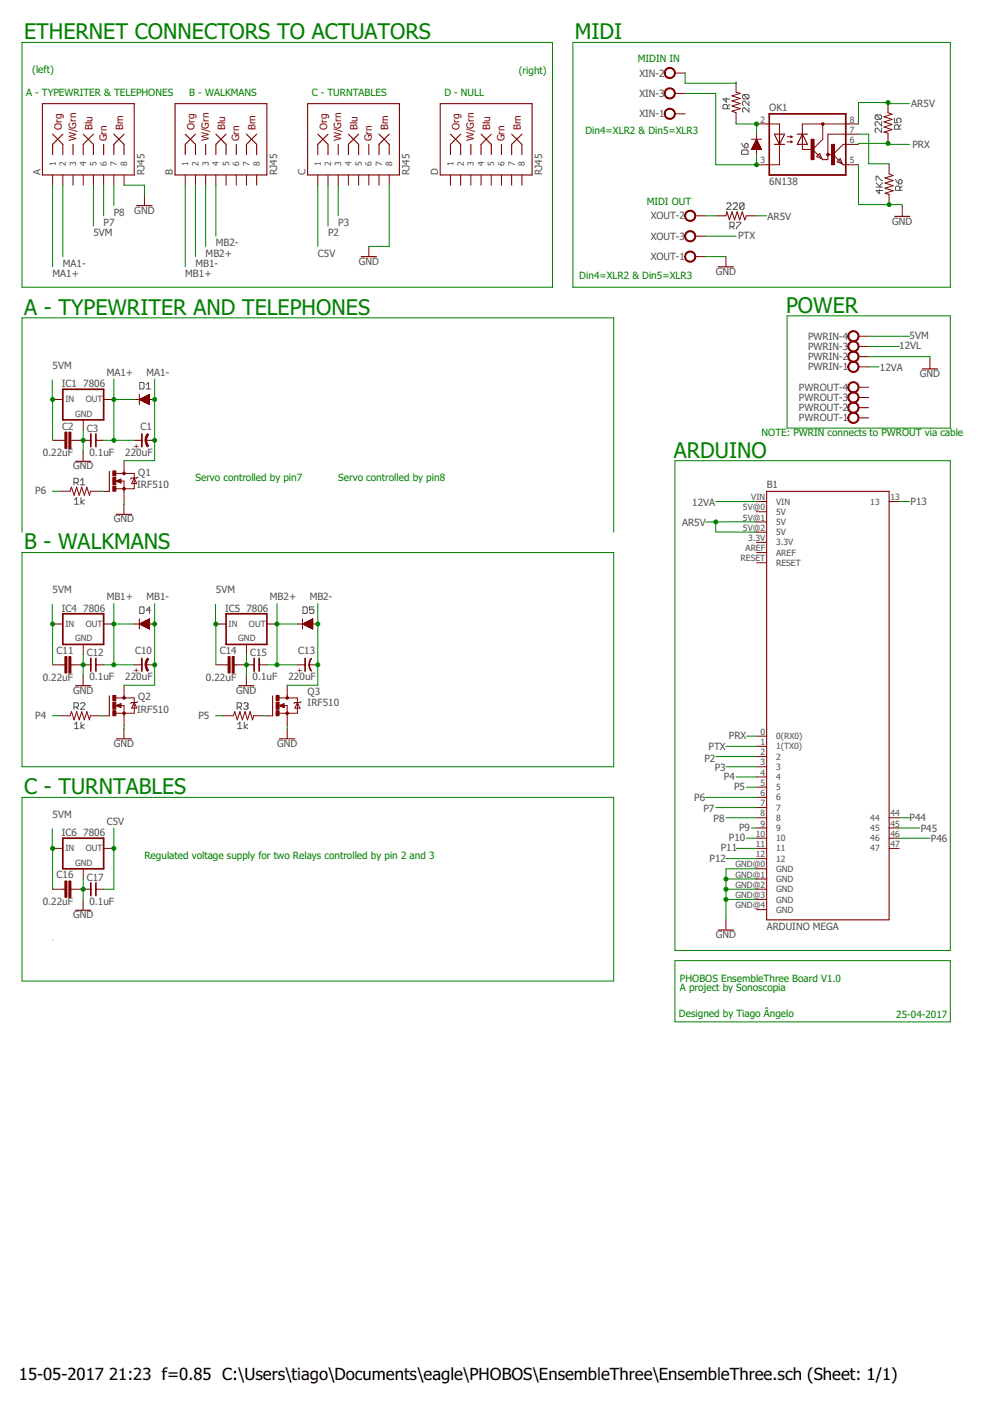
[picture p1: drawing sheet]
<svg xmlns="http://www.w3.org/2000/svg" width="210mm" height="297mm" viewBox="0 0 210 297" stroke-linecap="round" stroke-linejoin="round" font-family="sans-serif">
<g fill="none" stroke="#505050" stroke-width=".21">
<path d="M153.7 20.7v.9l-.7-.7h1.4M153.9 23v-.7l-.2-.2h-.5l-.2 .2v.7h1.4M154.4 22.1l-.5 .5M156.9 30.3l.7 1M157.1 31.7h1l.2 .3v.6h-1.4v-.6zM157.3 20h.9l.3 .2v.5l-.3 .2M157.3 20l-.2 .2v.5l.2 .2h.9M157.3 20l.9 .9M157.6 30.6l.5-.3 .2 .3v.4l-.2 .3h-.5zM158.5 21.4v.9l-.9-.9-.5 .2v.5l.2 .2M158.5 22.8v.9l-.9-.9-.5 .2v.5l.2 .2M185.4 39.6h1.4"/>
<path d="M185.4 38.7l.9 .9M185.4 38.2v-.9h.2l.9 .9h.3M185.4 24.3h.9l.2 .3v.4l-.2 .3M185.4 24.3l-.2 .3v.4l.2 .3h.9M185.4 24.3l.9 1M186.5 25.7v.9l-.9-.9-.4 .3v.4l.2 .2M186.5 27.1v.9l-.9-.9-.4 .2v.5l.2 .2M186.8 38.7l-.7 .7M189.3 25v1h.6l-.2-.5 .2-.5h.5l.2 .3v.4l-.2 .3M189.5 38l.7 .9M190.2 38.2l.2-.2 .5 .2v.5l-.3 .2h-.4zM190.2 27.3v-.7l-.3-.2h-.4l-.2 .2v.7h1.3"/>
<path d="M190.6 26.4l-.4 .5M190.9 39.4l-.5 .4M153.7 43.2l.3-.3h.4l.3 .3v.2l-1 .9h1M154.4 47.9h.7l.2-.2v-.5l-.2-.2h-.7v1.4M154.9 47.9l.4 .5M155.1 43.2l.3-.3h.4l.2 .3v.2l-.9 .9h.9M155.8 47h.9v.2l-.9 1v.2M157.4 43.2v.9l-.2 .2h-.5l-.2-.2M157.4 43.2l-.2-.3h-.5l-.2 .3v.9M157.4 43.2l-.9 .9M186.1 40.1v.9l-.7-.7h1.4M190.4 40.3v-.7l-.2-.2h-.5l-.2 .2v.7h1.4"/>
<path d="M29.6 80.9h.7l.2 .3v.9l-.2 .2h-.7zM31 82.3h.9M31 81.4l.4-.5v1.4M15.6 102.1h.7l.3-.2v-.5l-.3-.2h-.7v1.4M15.8 105.7l.4-.4v1.4M15.8 106.7h.9M16.1 102.1l.5 .5M17 101.6l.5-.4v1.4M17 102.6h.9M17.1 105.3v1.4M17.8 105.7l-.7 .5 .7 .5M29.6 128.4h.7l.2 .2v1l-.2 .2h-.7z"/>
<path d="M31.9 129.1h-.9l.6-.7v1.4M64.1 128.4h.7l.2 .2v1l-.2 .2h-.7zM66.4 128.4h-.9v.7l.5-.2 .4 .2v.5l-.2 .2h-.5l-.2-.2M15.6 149.6h.7l.3-.2v-.5l-.3-.2h-.7v1.4M15.8 153.2l.4-.4v1.4M15.8 154.2h.9M16.1 149.6l.5 .5M17 148.9l.3-.2h.4l.2 .2v.2l-.9 1h.9M17.1 152.8v1.4M17.8 153.2l-.7 .5 .7 .5M50.2 149.6h.7l.2-.2v-.5l-.2-.2h-.7v1.4M50.3 154.2h.9"/>
<path d="M50.3 153.2l.5-.4v1.4M50.7 149.6l.4 .5M51.6 148.9l.2-.2h.5l.2 .2-.2 .5M51.7 152.8v1.4M52 149.4h.3M52.3 149.4l.2 .2-.2 .5h-.5l-.2-.3M52.4 153.2l-.7 .5 .7 .5"/>
</g>
<g fill="none" stroke="#800000" stroke-width=".23">
<path d="M9 21.9h19.4v15.1h-19.4zM11.1 28.4l2.2 2.1v2.2M13.3 28.4l-2.2 2.1v2.2M15.5 30.5v2.2M17.6 28.4l2.2 2.1v2.2M19.8 28.4l-2.2 2.1v2.2M21.9 30.5v2.2M24.1 28.4l2.1 2.1v2.2M26.2 28.4l-2.1 2.1v2.2M37 21.9h19.5v15.1h-19.5zM39.2 28.4l2.2 2.1v2.2M41.4 28.4l-2.2 2.1v2.2"/>
<path d="M43.5 30.5v2.2M45.7 28.4l2.1 2.1v2.2M47.8 28.4l-2.1 2.1v2.2M50 30.5v2.2M52.2 28.4l2.1 2.1v2.2M54.3 28.4l-2.1 2.1v2.2M65.1 21.9h19.4v15.1h-19.4zM67.2 28.4l2.2 2.1v2.2M69.4 28.4l-2.2 2.1v2.2M71.6 30.5v2.2M73.7 28.4l2.2 2.1v2.2M75.9 28.4l-2.2 2.1v2.2"/>
<path d="M78 30.5v2.2M80.2 28.4l2.2 2.1v2.2M82.4 28.4l-2.2 2.1v2.2M93.2 21.9h19.4v15.1h-19.4zM95.3 28.4l2.2 2.1v2.2M97.5 28.4l-2.2 2.1v2.2M99.6 30.5v2.2M101.8 28.4l2.1 2.1v2.2M103.9 28.4l-2.1 2.1v2.2M106.1 30.5v2.2M108.3 28.4l2.1 2.1v2.2M110.4 28.4l-2.1 2.1v2.2"/>
<path d="M163.9 28.4h2.1l-1.1 2.1zM163.9 30.5h2.1M164.9 28.4v2.1M168.7 28.4h2.2M169.8 28.4l1.1 2.1h-2.2zM169.8 28.4v2.1M28.9 43.5h3.3M76.4 54.3h3.3M152 56.5h3.2M189.3 45.8h3.2M195.2 78h3.2M16 97.6h3.2"/>
<path d="M23.1 99.7v4.2M24.6 108.8h3.2M162.2 103.9h25.9v90.7h-25.9zM16 145.1h3.2M23.1 147.2v4.2M24.6 156.3h3.2M50.5 145.1h3.2M57.7 147.2v4.2M59.1 156.3h3.3M16 192.6h3.2M152 196.8h3.2"/>
</g>
<g fill="none" stroke="#800000" stroke-width=".21">
<path d="M142.8 15.5h2.2M142.8 19.8h2.2M155.7 17.4v2.1l.9 .2-1.7 .6 1.7 .5-1.7 .6 1.7 .5-1.7 .5 1.7 .6-1.7 .5 .8 .4v2.1M11.1 37v2.2M13.3 37v2.2M15.5 37v2.2M17.6 37v2.2M19.8 37v2.2M21.9 37v2.2M24.1 37v2.2M26.2 37v2.2M39.2 37v2.2"/>
<path d="M41.4 37v2.2M43.5 37v2.2M45.7 37v2.2M47.8 37v2.2M50 37v2.2M52.2 37v2.2M54.3 37v2.2M67.2 37v2.2M69.4 37v2.2M71.6 37v2.2M73.7 37v2.2M75.9 37v2.2"/>
<path d="M78 37v2.2M80.2 37v2.2M82.4 37v2.2M95.3 37v2.2M97.5 37v2.2M99.6 37v2.2M101.8 37v2.2M103.9 37v2.2M106.1 37v2.2M108.3 37v2.2M110.4 37v2.2M142.8 24.1h2.2"/>
<path d="M159 29.5h2.1M159 31.6h2.1M159 31.5h2.1M159.1 31.4h1.9M159.2 31.3h1.8M159.2 31.2h1.8M159.3 31.1h1.6M159.3 31h1.5M159.3 30.9h1.5M159.4 30.8h1.3M159.4 30.7h1.3M159.5 30.6h1.2"/>
<path d="M159.5 30.5h1.1M159.6 30.4h.9M159.6 30.3h.9M159.7 30.2h.8M159.7 30.1h.7M159.8 30h.6M159.8 30h.5M159.9 29.8h.4M159.9 29.8h.3M160 29.7h.2M160 29.5h.1M160.1 26.2h4.8v2.2"/>
<path d="M160.1 29.5l1 2.1h-2.1zM160.1 28.4v1.1M160.1 31.6v1.1M164.9 30.5v4.4h-4.8M166.5 28.9h1.1M166.5 30h1.1M167.3 28.7l.3 .2M167.3 29.8l.3 .2M167.6 28.9l-.3 .2M167.6 30l-.3 .2M169.8 30.5v1.1h2.1M173.5 32.5l.4 1.1-1.1-.5z"/>
<path d="M174.1 26.2v3.3l-2.2 2.1M175.2 32.7h1.1M176.3 32.7l2.1 2.2h3.3M177.1 34.2l.7-.6 .4 1zM181.7 28.4h-6.5v5.4h-1.1l-2.2-2.2M181.7 26.2h-11.9v2.2M181.7 30.5h-3.3l-2.1 2.2M187.9 21.7v2.2l.9 .3-1.8 .5 1.8 .6-1.8 .5 1.8 .5-1.8 .6 1.8 .5-1.8 .6 .9 .2v2.1M188.1 34.6v2.2l.9 .3-1.7 .6 1.7 .5-1.7 .5 1.7 .6-1.7 .5 1.7 .6-1.7 .5 .8 .2v2.2M30.6 41.3v2.2M78 52.1v2.2M147.1 54.3h2.2"/>
<path d="M147.1 45.7h2.2M147.1 50h2.2M151.4 45.7h2.2l.2-.9 .5 1.7 .6-1.7 .5 1.7 .6-1.7 .5 1.7 .6-1.7 .5 1.7 .3-.8h2.2M153.6 54.3v2.2M190.9 43.6v2.2M181.7 77.6h2.1M181.7 75.5h2.1M181.7 73.3h2.1M181.7 71.1h2.1M196.8 75.9v2.1M11.1 84.5h2.2M11.1 93.2h2.6"/>
<path d="M15 93.2h4.2M17.6 95.4v2.2M17.6 88.8v2.2M20.3 93.2h1.6M21.9 84.5h2.2M26.2 97.5v2.7M28.4 84.5h1.1M28.4 93.2h1.6M29.5 83.4v2.2M29.5 84.5l2.1 1.1M29.5 84.5l2.1-1.1v2.2M29.5 84.5h2.1"/>
<path d="M29.6 84.6h2M29.7 84.4h1.9M29.8 84.7h1.8M29.9 84.3h1.7M30 84.8h1.6M30.1 84.2h1.5M30.2 84.9h1.4M30.3 84.1h1.3M30.4 85h1.2M30.5 84h1.1M30.6 85.1h1M30.7 83.9h.9"/>
<path d="M30.8 85.2h.8M30.9 83.8h.7M30.9 93.2h1.8M31 85.3h.6M31.1 83.7h.5M31.2 85.4h.4M31.3 83.6h.3M31.4 85.5h.2M31.5 83.5h.1M31.6 85.6h.1M31.6 84.5h1.1M181.7 84.1h2.1"/>
<path d="M181.7 88.4h2.1M181.7 86.3h2.1M181.7 81.9h2.1M12.7 103.9h2.1l.3-.8 .6 1.7 .5-1.7 .6 1.7 .5-1.7 .5 1.7 .6-1.7 .5 1.7 .2-.9h2.2M21.9 103.9h1.2M24.5 101.8l1.1-.5v.9zM24.5 100.2h3.9v3.2h-3.9M25.5 101.8h.7v4.3M26.2 106.7v2.1M28.4 101.1l.5 1.2h-1zM29.1 100.9l-.2 .2h-1l-.3 .2M160.1 108.3h2.1"/>
<path d="M160.1 119.1h2.1M160.1 110.4h2.1M160.1 106.1h2.1M160.1 112.6h2.1M160.1 114.7h2.1M160.1 116.9h2.1M188.1 106.1h2.2M11.1 132h2.2M17.6 136.3v2.2M21.9 132h2.2M28.4 132h4.3M29.5 130.9v2.2"/>
<path d="M29.5 132l2.1-1.1v2.2zM29.7 131.9h1.9M29.7 132.1h1.9M29.8 131.8h1.8M29.9 132.2h1.7M30.1 131.7h1.5M30.1 132.3h1.5M30.2 131.6h1.4M30.3 132.4h1.3M30.4 131.5h1.2M30.5 132.5h1.1M30.6 131.4h1"/>
<path d="M30.7 132.6h.9M30.8 131.3h.8M30.9 132.7h.7M31 131.2h.6M31.1 132.8h.5M31.2 131.1h.4M31.3 132.9h.3M31.4 131h.2M31.5 133h.1M31.6 130.9h.1M45.7 132h2.1M52.2 136.3v2.2"/>
<path d="M56.5 132h2.1M62.9 132h4.3M64 130.9v2.2M64 132l2.2-1.1v2.2zM64.2 131.9h2M64.2 132.1h2M64.4 131.8h1.8M64.4 132.2h1.8M64.6 131.7h1.6M64.6 132.3h1.6M64.8 131.6h1.4M64.8 132.4h1.4"/>
<path d="M65 131.5h1.2M65 132.5h1.2M65.2 131.4h1M65.2 132.6h1M65.4 131.3h.8M65.4 132.7h.8M65.6 131.2h.6M65.6 132.8h.6M65.8 131.1h.4M65.8 132.9h.4M66 131h.2M66 133h.2"/>
<path d="M66.1 130.9h.1M11.1 140.7h2.6M12.7 151.4h2.1l.3-.8 .6 1.7 .5-1.7 .6 1.7 .5-1.7 .5 1.7 .6-1.7 .5 1.7 .2-.9h2.2M15 140.7h4.2M17.6 142.9v2.2M20.3 140.7h1.6M21.9 151.4h1.2M24.5 149.3l1.1-.5v.9zM24.5 147.7h3.9v3.2h-3.9M25.5 149.3h.7v4.3M26.2 154.2v2.1M26.2 145v2.7"/>
<path d="M28.4 148.6l.5 1.2h-1zM28.4 140.7h1.6M29.1 148.4l-.2 .2h-1l-.3 .2M30.9 140.7h1.8M45.7 140.7h2.6M47.2 151.4h2.2l.3-.8 .5 1.7 .6-1.7 .5 1.7 .5-1.7 .6 1.7 .5-1.7 .5 1.7 .3-.9h2.1M49.6 140.7h4.2M52.1 142.9v2.2M54.8 140.7h1.7M56.5 151.4h1.2M59.1 149.3l1-.5v.9zM59.1 147.7h3.8v3.2h-3.8"/>
<path d="M60 149.3h.8v4.3M60.8 145v2.7M60.8 154.2v2.1M62.9 148.6l.6 1.2h-1.1zM62.9 140.7h1.7M63.7 148.4l-.2 .2h-1.1l-.2 .2M65.4 140.7h1.8M160.1 157.9h2.1M160.1 155.7h2.1M11.1 179.5h2.2M21.9 179.5h2.2M160.1 160.1h2.1"/>
<path d="M160.1 162.2h2.1M160.1 164.4h2.1M160.1 166.5h2.1M160.1 168.7h2.1M160.1 170.9h2.1M160.1 173h2.1M160.1 175.2h2.1M160.1 177.3h2.1M160.1 179.5h2.1M188.1 173h2.2M188.1 175.2h2.2M188.1 177.3h2.2"/>
<path d="M188.1 179.5h2.2M11.1 188.1h2.6M15 188.1h4.2M17.6 190.4v2.2M17.6 183.8v2.2M20.3 188.1h1.6M153.6 194.6v2.2M160.1 192.4h2.1M160.1 181.7h2.1M160.1 183.8h2.1M160.1 186h2.1M160.1 188.1h2.1"/>
<path d="M160.1 190.3h2.1"/>
</g>
<path d="M25.5 101.6l-.8 .2 .8 .2v-.2h-.2M25.5 149.1l-.8 .2 .8 .2v-.2h-.2M60 149.1l-.7 .2 .7 .2v-.2h-.2" fill="none" stroke="#800000" stroke-width=".28"/>
<g fill="#800000" stroke="#800000" stroke-width=".21">
<path d="M26 103.2h.4v.4h-.4z" fill-rule="evenodd"/>
<path d="M26 100h.4v.4h-.4z" fill-rule="evenodd"/>
<path d="M31.2 91.7l.3 .2-.4 1.3h-.4l.2-1z" fill-rule="evenodd"/>
<path d="M30.7 93.2h.4l.4 1.1-.3 .3-.4-.9z" fill-rule="evenodd"/>
<path d="M140.9 23.2a1.18 1.18 0 0 1 1.9 .3 1.18 1.18 0 0 1-.8 1.7 1.18 1.18 0 0 1-1.5-1.1h.3a.97 .97 0 0 1 1.4-.8 .97 .97 0 0 1 .1 1.6 .97 .97 0 0 1-1.5-.6v-.2h-.3z" fill-rule="evenodd"/>
<path d="M140.9 14.6a1.18 1.18 0 0 1 1.9 .2 1.18 1.18 0 0 1-.8 1.8 1.18 1.18 0 0 1-1.5-1.1h.3a.97 .97 0 0 1 1.4-.9 .97 .97 0 0 1 .1 1.7 .97 .97 0 0 1-1.5-.6v-.2h-.3z" fill-rule="evenodd"/>
<path d="M140.9 18.9a1.18 1.18 0 0 1 1.9 .3 1.18 1.18 0 0 1-.8 1.7 1.18 1.18 0 0 1-1.5-1.1h.3a.97 .97 0 0 1 1.4-.8 .97 .97 0 0 1 .1 1.6 .97 .97 0 0 1-1.5-.6v-.2h-.3z" fill-rule="evenodd"/>
<path d="M145.2 53.4a1.19 1.19 0 0 1 1.9 .3 1.19 1.19 0 0 1-.7 1.7 1.19 1.19 0 0 1-1.5-1.1h.2a.97 .97 0 0 1 1.4-.8 .97 .97 0 0 1 .1 1.6 .97 .97 0 0 1-1.5-.5v-.3h-.2z" fill-rule="evenodd"/>
<path d="M145.2 44.8a1.19 1.19 0 0 1 1.9 .3 1.19 1.19 0 0 1-.7 1.7 1.19 1.19 0 0 1-1.5-1.1h.2a.97 .97 0 0 1 1.4-.8 .97 .97 0 0 1 .1 1.6 .97 .97 0 0 1-1.5-.6v-.2h-.2z" fill-rule="evenodd"/>
<path d="M145.2 49.1a1.19 1.19 0 0 1 1.9 .3 1.19 1.19 0 0 1-.7 1.7 1.19 1.19 0 0 1-1.5-1.1h.2a.97 .97 0 0 1 1.4-.8 .97 .97 0 0 1 .1 1.6 .97 .97 0 0 1-1.5-.6v-.2h-.2z" fill-rule="evenodd"/>
<path d="M179.8 76.8a1.19 1.19 0 0 1 1.8 .3 1.19 1.19 0 0 1-.7 1.7 1.19 1.19 0 0 1-1.5-1.2h.2a.98 .98 0 0 1 1.4-.9 .98 .98 0 0 1 .2 1.6 .98 .98 0 0 1-1.6-.4v-.3h-.2z" fill-rule="evenodd"/>
<path d="M179.8 74.6a1.19 1.19 0 0 1 1.8 .3 1.19 1.19 0 0 1-.7 1.7 1.19 1.19 0 0 1-1.5-1.1h.2a.98 .98 0 0 1 1.4-1 .98 .98 0 0 1 .2 1.7 .98 .98 0 0 1-1.6-.5v-.2h-.2z" fill-rule="evenodd"/>
<path d="M179.8 72.4a1.19 1.19 0 0 1 1.8 .3 1.19 1.19 0 0 1-.7 1.8 1.19 1.19 0 0 1-1.5-1.2h.2a.98 .98 0 0 1 1.4-.9 .98 .98 0 0 1 .2 1.6 .98 .98 0 0 1-1.6-.4v-.3h-.2z" fill-rule="evenodd"/>
<path d="M179.8 70.3a1.19 1.19 0 0 1 1.8 .3 1.19 1.19 0 0 1-.7 1.7 1.19 1.19 0 0 1-1.5-1.2h.2a.98 .98 0 0 1 1.4-.9 .98 .98 0 0 1 .2 1.6 .98 .98 0 0 1-1.6-.4v-.3h-.2z" fill-rule="evenodd"/>
<path d="M179.8 87.5a1.19 1.19 0 0 1 1.8 .4 1.19 1.19 0 0 1-.7 1.7 1.19 1.19 0 0 1-1.5-1.2h.2a.98 .98 0 0 1 1.4-.9 .98 .98 0 0 1 .2 1.6 .98 .98 0 0 1-1.6-.4v-.3h-.2z" fill-rule="evenodd"/>
<path d="M179.8 85.4a1.19 1.19 0 0 1 1.8 .3 1.19 1.19 0 0 1-.7 1.7 1.19 1.19 0 0 1-1.5-1.1h.2a.98 .98 0 0 1 1.4-1 .98 .98 0 0 1 .2 1.6 .98 .98 0 0 1-1.6-.4v-.2h-.2z" fill-rule="evenodd"/>
<path d="M179.8 83.2a1.19 1.19 0 0 1 1.8 .3 1.19 1.19 0 0 1-.7 1.8 1.19 1.19 0 0 1-1.5-1.2h.2a.98 .98 0 0 1 1.4-.9 .98 .98 0 0 1 .2 1.6 .98 .98 0 0 1-1.6-.5v-.2h-.2z" fill-rule="evenodd"/>
<path d="M179.8 81.1a1.19 1.19 0 0 1 1.8 .3 1.19 1.19 0 0 1-.7 1.7 1.19 1.19 0 0 1-1.5-1.2h.2a.98 .98 0 0 1 1.4-.9 .98 .98 0 0 1 .2 1.6 .98 .98 0 0 1-1.6-.4v-.3h-.2z" fill-rule="evenodd"/>
<path d="M26 150.7h.4v.4h-.4z" fill-rule="evenodd"/>
<path d="M26 147.5h.4v.3h-.4z" fill-rule="evenodd"/>
<path d="M31.2 139.2l.3 .2-.4 1.3h-.4l.2-1z" fill-rule="evenodd"/>
<path d="M30.7 140.7h.4l.4 1.1-.3 .2-.4-.8z" fill-rule="evenodd"/>
<path d="M60.6 150.7h.4v.4h-.4z" fill-rule="evenodd"/>
<path d="M60.6 147.5h.4v.3h-.4z" fill-rule="evenodd"/>
<circle cx="174.1" cy="26.2" r=".29"/>
<circle cx="175.2" cy="32.7" r=".29"/>
</g>
<g fill="#800000" stroke="#800000" stroke-width=".21">
<path d="M23.9 102.9h.6v1h-.6z"/>
<path d="M23.9 99.6h.6v1.1h-.6z"/>
<path d="M23.9 101h.6v1.6h-.6z"/>
<path d="M13.7 91.4h.5v3.5h-.5z"/>
<path d="M14.6 91.4h.4v3.5h-.4z"/>
<path d="M171.6 29.5h.7v4.3h-.7z"/>
<path d="M175.9 30.5h.7v4.4h-.7z"/>
<path d="M23.9 150.4h.6v1h-.6z"/>
<path d="M23.9 147.1h.6v1.1h-.6z"/>
<path d="M23.9 148.5h.6v1.6h-.6z"/>
<path d="M13.7 138.9h.5v3.5h-.5z"/>
<path d="M14.6 138.9h.4v3.5h-.4z"/>
<path d="M48.3 138.9h.4v3.5h-.4z"/>
<path d="M49.1 138.9h.5v3.5h-.5z"/>
<path d="M13.7 186.4h.5v3.5h-.5z"/>
<path d="M14.6 186.4h.4v3.5h-.4z"/>
<path d="M58.4 150.4h.7v1h-.7z"/>
<path d="M58.4 147.1h.7v1.1h-.7z"/>
<path d="M58.4 148.5h.7v1.6h-.7z"/>
</g>
<g fill="none" stroke="#800000" stroke-width=".36">
<path d="M162.8 24.1h16.2v12.9h-16.2zM13.3 82.4h8.6v6.4h-8.6zM19.2 91.8v2.7M20.3 91.8v2.7M30 91.8v2.7M13.3 129.9h8.6v6.4h-8.6zM19.2 139.3v2.7M20.3 139.3v2.7M30 139.3v2.7M47.8 129.9h8.7v6.4h-8.7zM53.8 139.3v2.7M54.8 139.3v2.7"/>
<path d="M64.6 139.3v2.7M65.9 139.3l-.4 .7-.1 .7M65.4 140.7l.1 .6 .3 .6M13.3 177.3h8.6v6.5h-8.6zM19.2 186.8v2.7M20.3 186.8v2.7"/>
</g>
<g fill="none" stroke="#008000" stroke-width=".21">
<path d="M4.7 9h112.2v51.8h-112.2zM121.2 9h79.9v51.8h-79.9zM145 19.8h6.4v15.1h8.7v-2.2M145 15.5v2.1h10.7v-.2M11.1 39.2v17.3M13.3 39.2v15.1M19.8 39.2v8.6M21.9 39.2v6.5M24.1 39.2v4.3M26.2 39.2h4.4v2.1M39.2 39.2v17.3M41.4 39.2v15.1"/>
<path d="M43.5 39.2v12.9M45.7 39.2v10.8M67.2 39.2v12.9M69.4 39.2v8.6M71.6 39.2v6.5M82.4 39.2v12.9h-4.4M155.7 26v.2h4.4v2.2M181.7 34.9v8.4h9.1l.1 .3M181.7 30.5v-.2h6.2v.2h4.5M181.7 28.4h2.1v6.2h4.3M192.4 21.9h-4.5v-.2h-6.2v4.5M149.3 54.3h4.3"/>
<path d="M149.3 50h6.5M149.3 45.7h2.1M160.1 45.7h2.1M166.5 66.8h34.6v23.8h-34.6zM183.8 75.5h13v.4M183.8 73.3h6.5M183.8 71.1h8.6M183.8 77.6h2.2M11 80.4l.1 12.8M17.6 93.2h.1M17.6 91v4.4M21.9 93.2h6.5"/>
<path d="M24.1 80.2v13M24.1 84.5h4.3M32.7 80.2v17.3h-6.5M142.8 97.5h58.3v103.6h-58.3zM4.7 116.9h125.2v45.3h-125.2zM4.7 112.6v-45.4h125.2v45.4M11.1 103.9h.1M11.1 103.9h1.6M21.3 103.9h.6M21.3 103.9h.1M26.2 106.7h.1M26.2 106.1v.6"/>
<path d="M149.3 110.4h2.1M151.4 106.1h8.7M151.4 110.4v2.1l8.7 .1M151.4 110.4h8.7M190.3 106.1h2.1M11 127.9l.1 12.8M17.6 138.5v4.4M24.1 127.7v13M24.1 132h4.3M32.7 127.7v17.3h-6.5M45.6 127.9l.1 12.8M52.2 138.5l-.1 4.4"/>
<path d="M58.6 132h4.3M58.6 127.7v13M67.2 127.7v17.3h-6.4M11.1 151.4h.1M11.1 151.4h1.6M17.6 140.7h.1M21.3 151.4h.6M21.3 151.4h.1M21.9 140.7h6.5M26.2 154.2h.1M26.2 153.6v.6M45.7 151.4h1.5"/>
<path d="M45.7 151.4h.1M52.1 140.7h.1M55.8 151.4h.7M55.8 151.4h.1M56.5 140.7h6.4M60.8 154.2h.1M60.8 153.6v.6M153.6 157.9h6.5M157.9 155.7h2.2M4.7 168.7h125.2v38.9h-125.2zM11 175.3l.1 12.8M24.1 175.2v12.9h-2.2"/>
<path d="M149.3 168.7h10.8M151.4 160.1h8.7M151.4 170.9h8.7M153.6 162.2h6.5M153.6 173h6.5M155.8 164.4h4.3M155.8 179.5h4.3M157.9 166.5h2.2M157.9 177.3h2.2M159 175.2h1.1M190.3 173h2.1M190.3 175.2h4.3"/>
<path d="M190.3 177.3h6.5M11.1 198.9h.1M17.6 188.1h.1M17.6 186v4.4M153.6 188.1h6.5M153.6 190.3h6.5M153.6 186h6.5M153.6 181.7h6.5M160.1 183.8h-6.5v10.8M142.8 203.2h58.3v13h-58.3z"/>
</g>
<g fill="#008000" stroke="#008000" stroke-width=".21">
<circle cx="17.6" cy="93.2" r=".42"/>
<circle cx="188.1" cy="43.3" r=".42"/>
<circle cx="153.6" cy="190.3" r=".42"/>
<circle cx="153.6" cy="188.1" r=".42"/>
<circle cx="153.6" cy="186" r=".42"/>
<circle cx="17.6" cy="140.7" r=".42"/>
<circle cx="52.2" cy="140.7" r=".42"/>
<circle cx="17.6" cy="188.1" r=".42"/>
<circle cx="160.1" cy="34.9" r=".42"/>
<circle cx="160.1" cy="26.2" r=".42"/>
<circle cx="187.9" cy="30.3" r=".42"/>
<circle cx="151.4" cy="110.4" r=".42"/>
<circle cx="187.9" cy="21.7" r=".42"/>
<circle cx="11.1" cy="84.5" r=".42"/>
<circle cx="11.1" cy="132" r=".42"/>
<circle cx="45.7" cy="132" r=".42"/>
<circle cx="11.1" cy="179.5" r=".42"/>
<circle cx="32.7" cy="84.5" r=".42"/>
<circle cx="32.7" cy="93.2" r=".42"/>
<circle cx="24.1" cy="84.5" r=".42"/>
<circle cx="24.1" cy="93.2" r=".42"/>
<circle cx="32.7" cy="132" r=".42"/>
<circle cx="32.7" cy="140.7" r=".42"/>
<circle cx="24.1" cy="132" r=".42"/>
<circle cx="24.1" cy="140.7" r=".42"/>
<circle cx="67.2" cy="132" r=".42"/>
<circle cx="67.2" cy="140.7" r=".42"/>
<circle cx="58.6" cy="132" r=".42"/>
<circle cx="58.6" cy="140.7" r=".42"/>
<circle cx="24.1" cy="179.5" r=".42"/>
</g>
<g font-size="4.6" fill="#008000">
<text x="5.1" y="8.3">ETHERNET CONNECTORS TO ACTUATORS</text>
<text x="121.7" y="8.3">MIDI</text>
<text x="5.1" y="66.6">A - TYPEWRITER AND TELEPHONES</text>
<text x="166.3" y="66.2">POWER</text>
<text x="142.6" y="96.8">ARDUINO</text>
<text x="5.1" y="116.3">B - WALKMANS</text>
<text x="5.1" y="168.1">C - TURNTABLES</text>
</g>
<g font-size="3.5">
<text x="4" y="292">15-05-2017</text>
<text x="23.1" y="292">21:23 f=0.85 C:\Users\tiago\Documents\eagle\PHOBOS\EnsembleThree\EnsembleThree.sch (Sheet: 1/1)</text>
</g>
<g font-size="2.1" fill="#008000">
<text x="6.8" y="15.4">(left)</text>
<text x="109.8" y="15.7">(right)</text>
<text x="135" y="13.1">MIDIN IN</text>
<text x="5.5" y="20.4">A - TYPEWRITER &amp; TELEPHONES</text>
<text x="40.1" y="20.4">B - WALKMANS</text>
<text x="66" y="20.4">C - TURNTABLES</text>
<text x="94" y="20.4">D - NULL</text>
<text x="123.9" y="28.4">Din4=XLR2 &amp; Din5=XLR3</text>
<text x="136.8" y="43.3">MIDI OUT</text>
<text x="122.6" y="59">Din4=XLR2 &amp; Din5=XLR3</text>
<text x="161.2" y="92.3">NOTE: PWRIN connects to PWROUT via cable</text>
<text x="41.4" y="101.8">Servo controlled by pin7</text>
<text x="71.6" y="101.8">Servo controlled by pin8</text>
<text x="30.6" y="181.7">Regulated voltage supply for two Relays controlled by pin 2 and 3</text>
<text x="143.9" y="207.8">PHOBOS EnsembleThree Board V1.0</text>
<text x="143.9" y="209.7">A project by Sonoscopia</text>
<text x="143.7" y="215.1">Designed by Tiago Ângelo</text>
<text x="189.6" y="215.3">25-04-2017</text>
</g>
<g font-size="2.1" fill="#505050">
<text x="135.3" y="16.2">XIN-2</text>
<text x="135.3" y="20.5">XIN-3</text>
<text x="162.8" y="23.5">OK1</text>
<text x="192.8" y="22.6">AR5V</text>
<text x="135.3" y="24.8">XIN-1</text>
<text x="193.1" y="31.4">PRX</text>
<text x="8.5" y="37" transform="rotate(-90 8.5 37)">A</text>
<text x="30.6" y="37" transform="rotate(-90 30.6 37)">RJ45</text>
<text x="36.6" y="37" transform="rotate(-90 36.6 37)">B</text>
<text x="58.6" y="37" transform="rotate(-90 58.6 37)">RJ45</text>
<text x="64.7" y="37" transform="rotate(-90 64.7 37)">C</text>
<text x="86.7" y="37" transform="rotate(-90 86.7 37)">RJ45</text>
<text x="92.7" y="37" transform="rotate(-90 92.7 37)">D</text>
<text x="114.7" y="37" transform="rotate(-90 114.7 37)">RJ45</text>
<text x="162.8" y="39.2">6N138</text>
<text x="21.9" y="47.8">P7</text>
<text x="24.1" y="45.7">P8</text>
<text x="28.4" y="45.2">GND</text>
<text x="71.6" y="47.8">P3</text>
<text x="137.7" y="46.4">XOUT-2</text>
<text x="162.4" y="46.5">AR5V</text>
<text x="188.8" y="47.5">GND</text>
<text x="19.8" y="50">5VM</text>
<text x="45.7" y="52.1">MB2-</text>
<text x="69.4" y="50">P2</text>
<text x="137.7" y="50.7">XOUT-3</text>
<text x="156.2" y="50.6">PTX</text>
<text x="11.1" y="58.6">MA1+</text>
<text x="13.3" y="56.5">MA1-</text>
<text x="39.2" y="58.6">MB1+</text>
<text x="41.4" y="56.5">MB1-</text>
<text x="43.5" y="54.3">MB2+</text>
<text x="67.3" y="54.3">C5V</text>
<text x="75.9" y="56">GND</text>
<text x="137.7" y="55">XOUT-1</text>
<text x="151.5" y="58.2">GND</text>
<text x="171" y="71.9">PWRIN-4</text>
<text x="192.5" y="71.8">5VM</text>
<text x="171" y="76.2">PWRIN-2</text>
<text x="171" y="74">PWRIN-3</text>
<text x="190.3" y="73.9">12VL</text>
<text x="11.1" y="78">5VM</text>
<text x="13.1" y="81.9">IC1</text>
<text x="17.6" y="81.9">7806</text>
<text x="22.6" y="79.6">MA1+</text>
<text x="31" y="79.6">MA1-</text>
<text x="169.1" y="82.7">PWROUT-4</text>
<text x="171" y="78.4">PWRIN-1</text>
<text x="186.2" y="78.5">12VA</text>
<text x="194.6" y="79.8">GND</text>
<text x="169.1" y="89.2">PWROUT-1</text>
<text x="169.1" y="87">PWROUT-2</text>
<text x="169.1" y="84.8">PWROUT-3</text>
<text x="13.1" y="90.9">C2</text>
<text x="18.4" y="91.3">C3</text>
<text x="29.7" y="90.9">C1</text>
<text x="9" y="96.5">0.22uF</text>
<text x="15.5" y="99.3">GND</text>
<text x="18.9" y="96.4">0.1uF</text>
<text x="26.5" y="96.4">220uF</text>
<text x="29.3" y="100.7">Q1</text>
<text x="7.5" y="104.6">P6</text>
<text x="29" y="103.3">IRF510</text>
<text x="146.5" y="107">12VA</text>
<text x="162.2" y="103.3">B1</text>
<text x="192.7" y="106.8">P13</text>
<text x="24.1" y="110.5">GND</text>
<text x="144.3" y="111.3">AR5V</text>
<text x="11.1" y="125.5">5VM</text>
<text x="45.7" y="125.5">5VM</text>
<text x="13.1" y="129.4">IC4</text>
<text x="17.6" y="129.4">7806</text>
<text x="22.6" y="127">MB1+</text>
<text x="31" y="127">MB1-</text>
<text x="47.6" y="129.4">IC5</text>
<text x="52.1" y="129.4">7806</text>
<text x="57.1" y="127">MB2+</text>
<text x="65.5" y="127">MB2-</text>
<text x="12" y="138.4">C11</text>
<text x="18.4" y="138.8">C12</text>
<text x="18.9" y="143.9">0.1uF</text>
<text x="26.5" y="143.9">220uF</text>
<text x="28.6" y="138.4">C10</text>
<text x="46.5" y="138.4">C14</text>
<text x="52.9" y="138.8">C15</text>
<text x="53.4" y="143.9">0.1uF</text>
<text x="61" y="143.9">220uF</text>
<text x="63.1" y="138.4">C13</text>
<text x="9" y="144">0.22uF</text>
<text x="15.5" y="146.8">GND</text>
<text x="29.3" y="148.2">Q2</text>
<text x="43.6" y="144">0.22uF</text>
<text x="50" y="146.8">GND</text>
<text x="65.1" y="149.3">IRF510</text>
<text x="65.1" y="147.1">Q3</text>
<text x="7.5" y="152.1">P4</text>
<text x="29" y="150.8">IRF510</text>
<text x="42" y="152.1">P5</text>
<text x="24.1" y="158">GND</text>
<text x="58.6" y="158">GND</text>
<text x="149.1" y="161.2">P2</text>
<text x="149.9" y="158.8">PTX</text>
<text x="154.2" y="156.4">PRX</text>
<text x="151.2" y="163.1">P3</text>
<text x="153.2" y="165">P4</text>
<text x="155.3" y="167.2">P5</text>
<text x="11.1" y="173">5VM</text>
<text x="146.9" y="169.6">P6</text>
<text x="148.8" y="171.7">P7</text>
<text x="151" y="173.9">P8</text>
<text x="192.5" y="173.7">P44</text>
<text x="13.1" y="176.9">IC6</text>
<text x="17.6" y="176.9">7806</text>
<text x="22.6" y="174.5">C5V</text>
<text x="154.2" y="178">P10</text>
<text x="156.4" y="175.8">P9</text>
<text x="194.8" y="176">P45</text>
<text x="197" y="178.2">P46</text>
<text x="12" y="185.9">C16</text>
<text x="150.1" y="182.3">P12</text>
<text x="152.5" y="180.1">P11</text>
<text x="9" y="191.5">0.22uF</text>
<text x="18.4" y="186.3">C17</text>
<text x="18.9" y="191.4">0.1uF</text>
<text x="15.5" y="194.3">GND</text>
<text x="162.2" y="196.8">ARDUINO MEGA</text>
<text x="151.5" y="198.5">GND</text>
</g>
<g font-size="2.1" fill="#800000">
<text x="13.1" y="27.5" transform="rotate(-90 13.1 27.5)">Org</text>
<text x="16.1" y="29.9" transform="rotate(-90 16.1 29.9)">W/Grn</text>
<text x="19.6" y="27.5" transform="rotate(-90 19.6 27.5)">Blu</text>
<text x="22.6" y="29.9" transform="rotate(-90 22.6 29.9)">Grn</text>
<text x="26" y="27.5" transform="rotate(-90 26 27.5)">Brn</text>
<text x="41.1" y="27.5" transform="rotate(-90 41.1 27.5)">Org</text>
<text x="44.2" y="29.9" transform="rotate(-90 44.2 29.9)">W/Grn</text>
<text x="47.6" y="27.5" transform="rotate(-90 47.6 27.5)">Blu</text>
<text x="50.6" y="29.9" transform="rotate(-90 50.6 29.9)">Grn</text>
<text x="54.1" y="27.5" transform="rotate(-90 54.1 27.5)">Brn</text>
<text x="69.2" y="27.5" transform="rotate(-90 69.2 27.5)">Org</text>
<text x="72.2" y="29.9" transform="rotate(-90 72.2 29.9)">W/Grn</text>
<text x="75.7" y="27.5" transform="rotate(-90 75.7 27.5)">Blu</text>
<text x="78.7" y="29.9" transform="rotate(-90 78.7 29.9)">Grn</text>
<text x="82.1" y="27.5" transform="rotate(-90 82.1 27.5)">Brn</text>
<text x="97.3" y="27.5" transform="rotate(-90 97.3 27.5)">Org</text>
<text x="100.3" y="29.9" transform="rotate(-90 100.3 29.9)">W/Grn</text>
<text x="103.7" y="27.5" transform="rotate(-90 103.7 27.5)">Blu</text>
<text x="106.8" y="29.9" transform="rotate(-90 106.8 29.9)">Grn</text>
<text x="110.2" y="27.5" transform="rotate(-90 110.2 27.5)">Brn</text>
</g>
<g font-size="1.8" fill="#505050">
<text x="160.9" y="25.9">2</text>
<text x="179.8" y="28.1">7</text>
<text x="179.8" y="25.9">8</text>
<text x="11.8" y="35" transform="rotate(-90 11.8 35)">1</text>
<text x="13.9" y="35" transform="rotate(-90 13.9 35)">2</text>
<text x="16.1" y="35" transform="rotate(-90 16.1 35)">3</text>
<text x="18.3" y="35" transform="rotate(-90 18.3 35)">4</text>
<text x="20.4" y="35" transform="rotate(-90 20.4 35)">5</text>
<text x="22.6" y="35" transform="rotate(-90 22.6 35)">6</text>
<text x="24.7" y="35" transform="rotate(-90 24.7 35)">7</text>
<text x="26.9" y="35" transform="rotate(-90 26.9 35)">8</text>
<text x="39.8" y="35" transform="rotate(-90 39.8 35)">1</text>
<text x="42" y="35" transform="rotate(-90 42 35)">2</text>
<text x="44.2" y="35" transform="rotate(-90 44.2 35)">3</text>
<text x="46.3" y="35" transform="rotate(-90 46.3 35)">4</text>
<text x="48.5" y="35" transform="rotate(-90 48.5 35)">5</text>
<text x="50.6" y="35" transform="rotate(-90 50.6 35)">6</text>
<text x="52.8" y="35" transform="rotate(-90 52.8 35)">7</text>
<text x="55" y="35" transform="rotate(-90 55 35)">8</text>
<text x="67.9" y="35" transform="rotate(-90 67.9 35)">1</text>
<text x="70.1" y="35" transform="rotate(-90 70.1 35)">2</text>
<text x="72.2" y="35" transform="rotate(-90 72.2 35)">3</text>
<text x="74.4" y="35" transform="rotate(-90 74.4 35)">4</text>
<text x="76.5" y="35" transform="rotate(-90 76.5 35)">5</text>
<text x="78.7" y="35" transform="rotate(-90 78.7 35)">6</text>
<text x="80.9" y="35" transform="rotate(-90 80.9 35)">7</text>
<text x="83" y="35" transform="rotate(-90 83 35)">8</text>
<text x="96" y="35" transform="rotate(-90 96 35)">1</text>
<text x="98.1" y="35" transform="rotate(-90 98.1 35)">2</text>
<text x="100.3" y="35" transform="rotate(-90 100.3 35)">3</text>
<text x="102.4" y="35" transform="rotate(-90 102.4 35)">4</text>
<text x="104.6" y="35" transform="rotate(-90 104.6 35)">5</text>
<text x="106.8" y="35" transform="rotate(-90 106.8 35)">6</text>
<text x="108.9" y="35" transform="rotate(-90 108.9 35)">7</text>
<text x="111.1" y="35" transform="rotate(-90 111.1 35)">8</text>
<text x="160.9" y="34.6">3</text>
<text x="179.8" y="34.6">5</text>
<text x="179.8" y="30.3">6</text>
<text x="13.8" y="85.1">IN</text>
<text x="15.9" y="88.2">GND</text>
<text x="18.1" y="85.1">OUT</text>
<text x="157.2" y="108">5V@0</text>
<text x="159" y="105.8">VIN</text>
<text x="164.2" y="106.8">VIN</text>
<text x="184.2" y="106.7">13</text>
<text x="188.4" y="105.8">13</text>
<text x="157.2" y="110.1">5V@1</text>
<text x="157.2" y="112.3">5V@2</text>
<text x="164.2" y="108.9">5V</text>
<text x="164.2" y="111.1">5V</text>
<text x="164.2" y="113.2">5V</text>
<text x="156.7" y="118.8">RESET</text>
<text x="157.7" y="116.6">AREF</text>
<text x="158.3" y="114.4">3.3V</text>
<text x="164.2" y="119.7">RESET</text>
<text x="164.2" y="115.4">3.3V</text>
<text x="164.2" y="117.5">AREF</text>
<text x="13.8" y="132.5">IN</text>
<text x="15.9" y="135.7">GND</text>
<text x="18.1" y="132.5">OUT</text>
<text x="48.4" y="132.5">IN</text>
<text x="50.4" y="135.7">GND</text>
<text x="52.7" y="132.5">OUT</text>
<text x="160.9" y="155.5">0</text>
<text x="160.9" y="157.6">1</text>
<text x="160.9" y="159.8">2</text>
<text x="160.9" y="161.9">3</text>
<text x="164.2" y="158.6">1(TX0)</text>
<text x="164.2" y="160.7">2</text>
<text x="164.2" y="156.4">0(RX0)</text>
<text x="160.9" y="164.1">4</text>
<text x="160.9" y="166.2">5</text>
<text x="164.2" y="162.9">3</text>
<text x="164.2" y="165">4</text>
<text x="164.2" y="167.2">5</text>
<text x="160.9" y="168.4">6</text>
<text x="160.9" y="170.6">7</text>
<text x="160.9" y="172.7">8</text>
<text x="164.2" y="169.4">6</text>
<text x="164.2" y="171.5">7</text>
<text x="164.2" y="173.7">8</text>
<text x="184.2" y="173.7">44</text>
<text x="188.4" y="172.7">44</text>
<text x="159.9" y="177">10</text>
<text x="159.9" y="179.2">11</text>
<text x="160.9" y="174.9">9</text>
<text x="164.2" y="175.8">9</text>
<text x="164.2" y="178">10</text>
<text x="184.2" y="175.8">45</text>
<text x="184.2" y="178">46</text>
<text x="188.4" y="174.9">45</text>
<text x="188.4" y="177">46</text>
<text x="188.4" y="179.2">47</text>
<text x="13.8" y="180">IN</text>
<text x="15.9" y="183.2">GND</text>
<text x="18.1" y="180">OUT</text>
<text x="155.6" y="183.5">GND@0</text>
<text x="155.6" y="185.7">GND@1</text>
<text x="159.9" y="181.4">12</text>
<text x="164.2" y="180.1">11</text>
<text x="164.2" y="182.3">12</text>
<text x="164.2" y="184.5">GND</text>
<text x="184.2" y="180.1">47</text>
<text x="155.6" y="187.8">GND@2</text>
<text x="155.6" y="190">GND@3</text>
<text x="164.2" y="186.6">GND</text>
<text x="164.2" y="188.8">GND</text>
<text x="164.2" y="190.9">GND</text>
<text x="155.6" y="192.1">GND@4</text>
<text x="164.2" y="193.1">GND</text>
</g>
<g font-size="1.7" fill="#800000">
<text x="28.3" y="94.9">+</text>
<text x="28.3" y="142.4">+</text>
<text x="62.8" y="142.4">+</text>
</g>
</svg>
